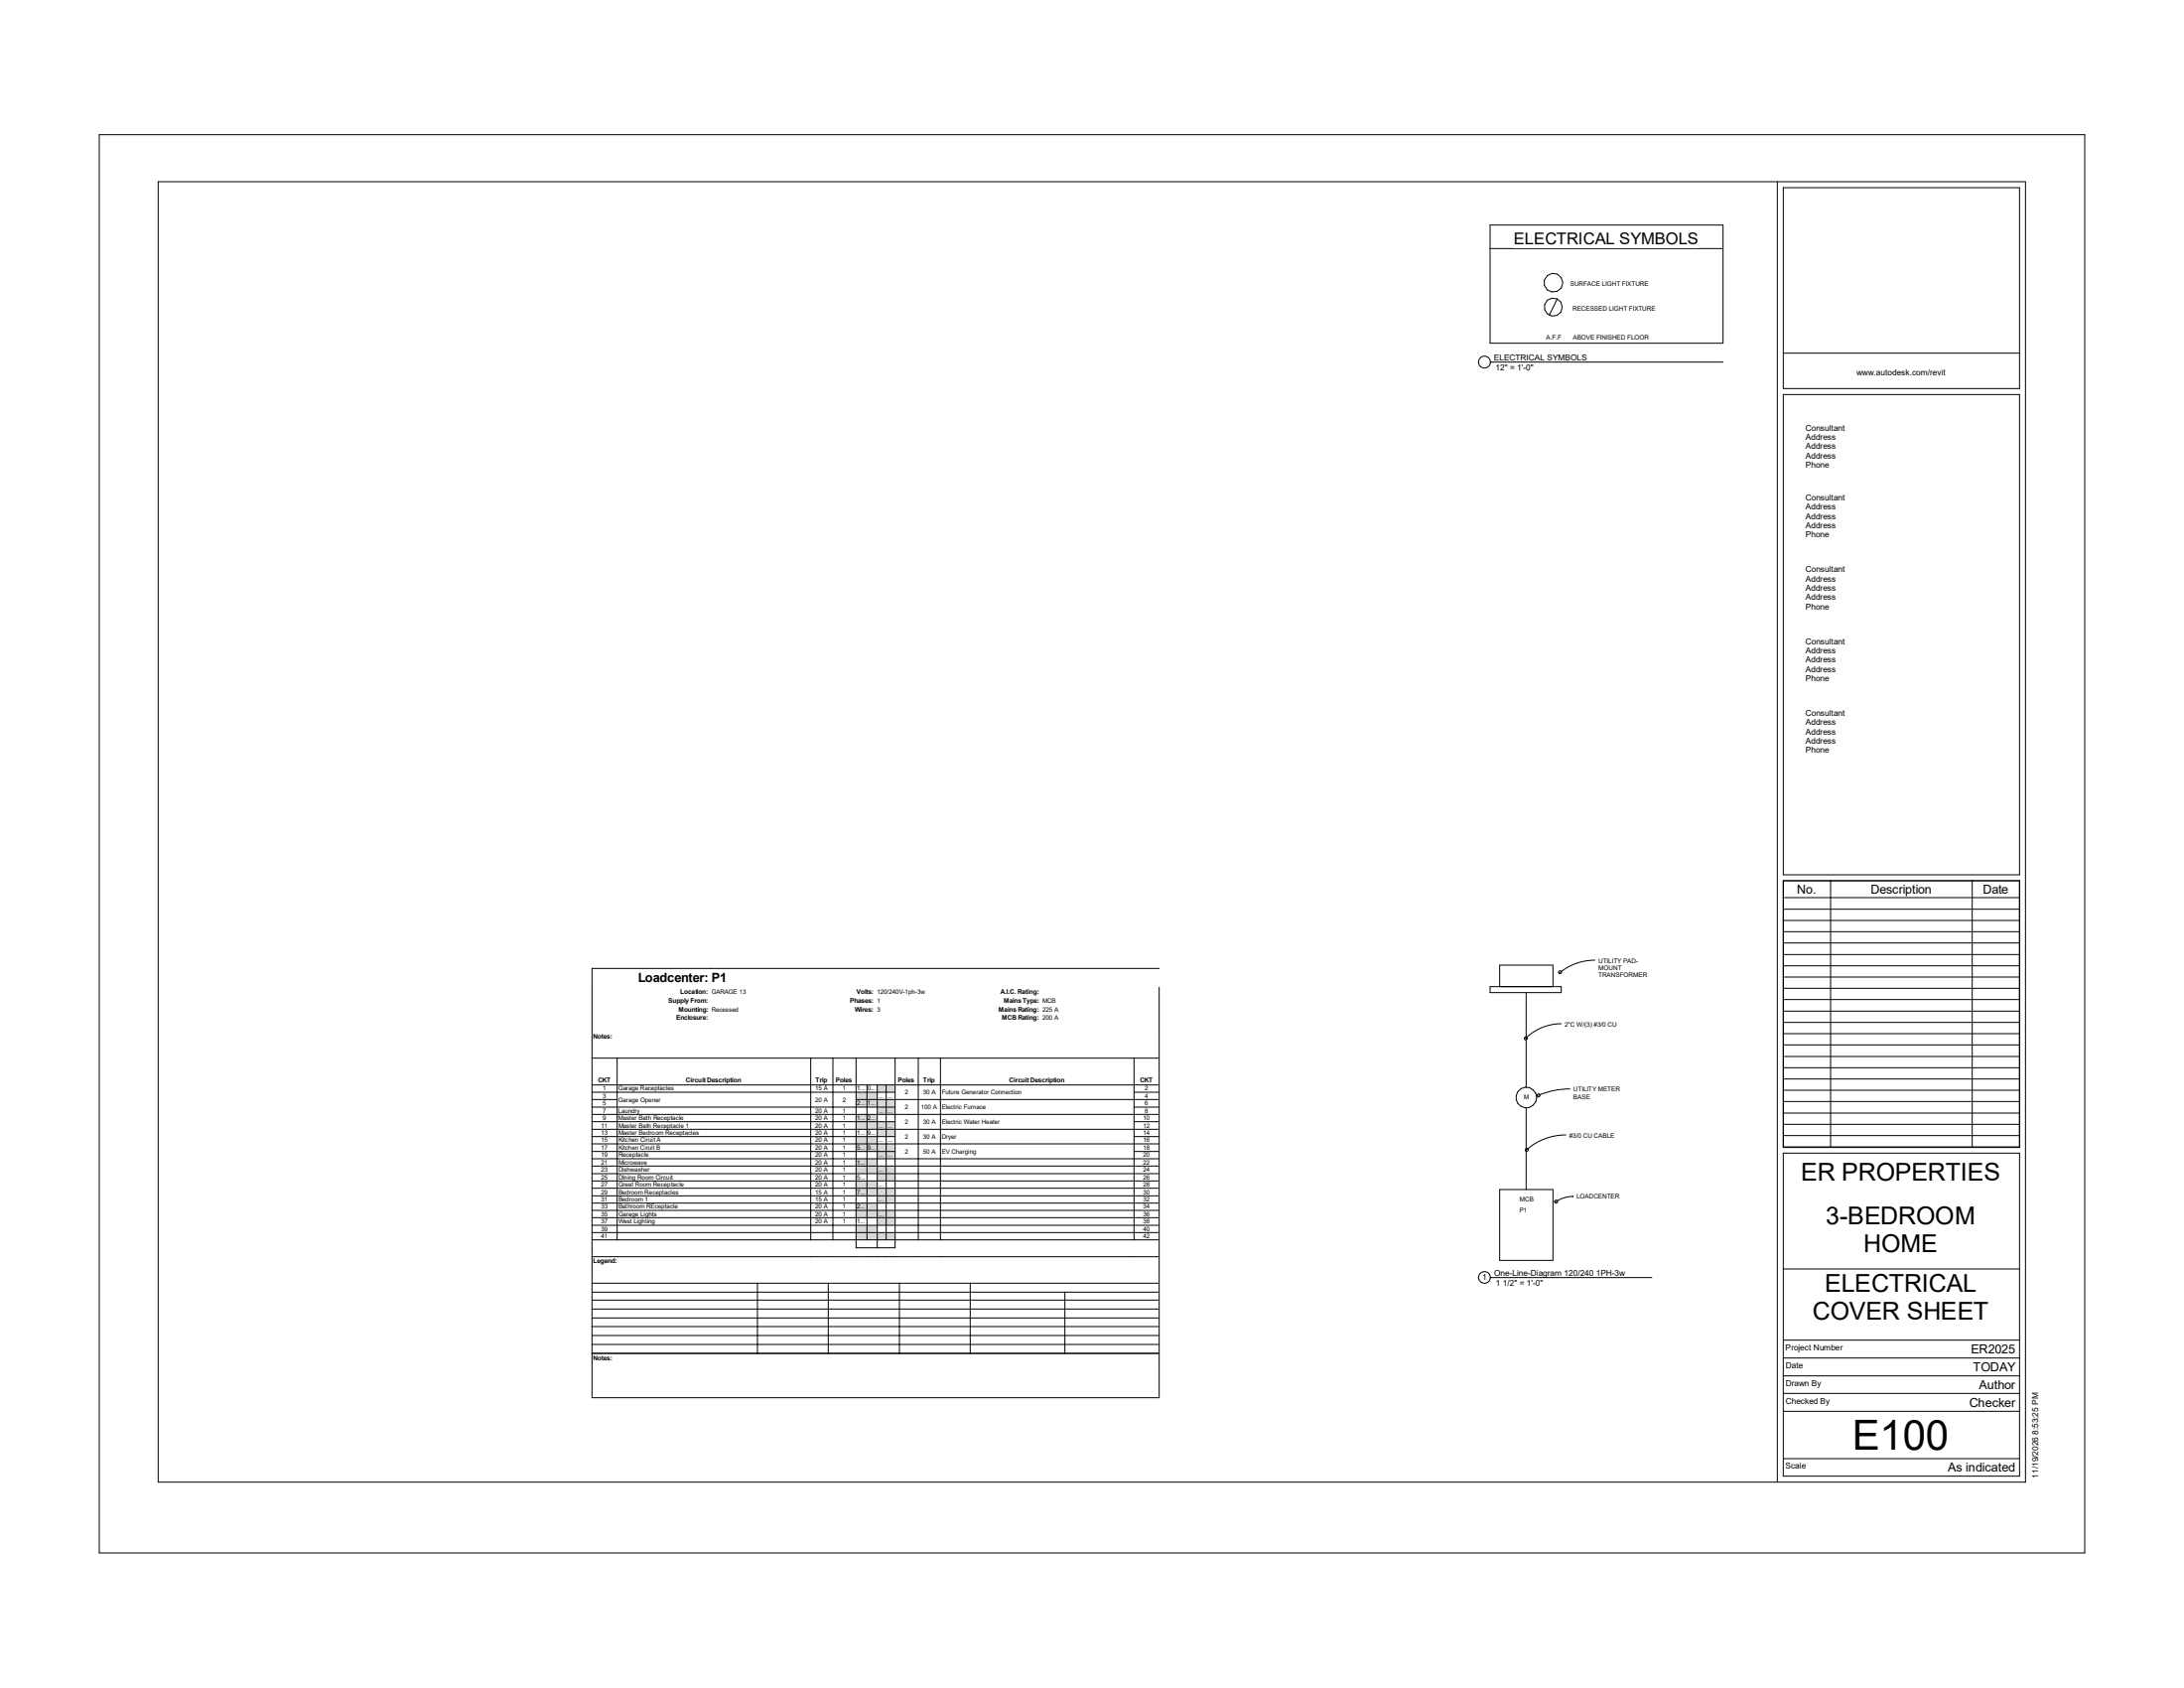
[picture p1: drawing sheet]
<svg xmlns="http://www.w3.org/2000/svg" width="279mm" height="216mm" viewBox="0 0 279 216" stroke-linecap="round" stroke-linejoin="round" font-family="sans-serif">
<g fill="none" stroke="#000" stroke-width=".13">
<path d="M190.6 28.8h29.8v15.1h-29.8zM190.6 31.8h29.8M199.2 38.2l-1 2.1M190.6 126.2h9.1v.8h-9.1zM191.9 126.2v-2.8h6.8v2.8M195.2 127v12.1M191.9 152.1h6.8v9.1h-6.8zM195.2 141.7v10.4"/>
<circle cx="198.7" cy="36.2" r="1.2"/>
<circle cx="198.7" cy="39.3" r="1.16"/>
<circle cx="195.3" cy="140.4" r="1.32"/>
</g>
<g fill="#fff">
<path d="M200.9 35.9h10v.9h-10z"/>
<path d="M201.2 39h10.6v1h-10.6z"/>
<path d="M201.2 42.7h9.7v.9h-9.7z"/>
<path d="M197.8 42.7h2v.9h-2z"/>
<path d="M193.7 29.3h23.6v2.4h-23.6z"/>
<path d="M194.4 154.3h1v.9h-1z"/>
<path d="M195 139.9h.7v.9h-.7z"/>
</g>
<g fill="none" stroke="#000" stroke-width=".13">
<path d="M204 122.8a7.1 7.1 0 0 0-4.4 1.6"/>
<circle cx="199.6" cy="124.4" r=".19"/>
</g>
<g fill="#fff">
<path d="M204.5 122.4h4.8v.9h-4.8z"/>
<path d="M209.3 122.4h.3v.9h-.3z"/>
<path d="M204.5 123.3h3.2v.9h-3.2z"/>
<path d="M204.5 124.2h6.2v.9h-6.2z"/>
</g>
<g fill="none" stroke="#000" stroke-width=".13">
<path d="M200.8 139.3h-1.2l-1.1 .2-1.7 .6"/>
<circle cx="196.8" cy="140.1" r=".19"/>
</g>
<g fill="#fff">
<path d="M201.3 138.9h6.2v.9h-6.2z"/>
<path d="M201.3 139.8h2.2v.9h-2.2z"/>
</g>
<g fill="none" stroke="#000" stroke-width=".13">
<path d="M201.2 153a3.8 3.8 0 0 0-2.1 .7"/>
<circle cx="199.1" cy="153.7" r=".19"/>
</g>
<path d="M201.7 152.6h5.5v.9h-5.5z" fill="#fff"/>
<g fill="none" stroke="#000" stroke-width=".13">
<path d="M200.3 145.2a7.6 7.6 0 0 0-5 1.8"/>
<circle cx="195.3" cy="147.1" r=".19"/>
</g>
<path d="M200.8 144.7h5.8v1h-5.8z" fill="#fff"/>
<g fill="none" stroke="#000" stroke-width=".13">
<path d="M199.7 130.9a6.5 6.5 0 0 0-4.5 1.9"/>
<circle cx="195.2" cy="132.8" r=".19"/>
</g>
<g fill="#fff">
<path d="M200.2 130.5h6.7v.9h-6.7z"/>
<path d="M194.4 153h1.8v.9h-1.8z"/>
</g>
<g fill="none" stroke="#000" stroke-width=".13">
<path d="M12.7 17.2h254v181.4h-254zM20.2 23.2h238.9v166.4h-238.9zM227.4 23.2v166.4M228.1 24h30.3v25.7h-30.3zM228.1 45.2h30.3M228.1 50.5h30.3v61.4h-30.3zM228.1 112.6h30.3v34.2h-30.3zM228.1 147.5h30.3v41.3h-30.3zM228.1 171.4h30.3M228.1 173.7h30.3M228.1 176h30.3M228.1 178.2h30.3"/>
<path d="M228.1 162.3h30.3M228.1 180.5h30.3M228.1 186.6h30.3"/>
</g>
<g fill="#fff">
<path d="M237.5 47.1h11.4v1.2h-11.4z"/>
<path d="M228.4 186.9h2.7v1.1h-2.7z"/>
<path d="M228.4 174h2.2v1.2h-2.2z"/>
<path d="M228.4 176.3h4.6v1.2h-4.6z"/>
<path d="M228.4 178.6h5.7v1.1h-5.7z"/>
<path d="M228.4 171.7h7.4v1.2h-7.4z"/>
<path d="M231 54.1h5.3v1.2h-5.3z"/>
<path d="M231 55.3h3.9v1.2h-3.9z"/>
<path d="M231 56.5h3.9v1.2h-3.9z"/>
<path d="M231 57.7h3.9v1.1h-3.9z"/>
<path d="M231 58.8h3.1v1.2h-3.1z"/>
<path d="M231 63h5.3v1.2h-5.3z"/>
<path d="M231 64.2h3.9v1.2h-3.9z"/>
<path d="M231 65.4h3.9v1.2h-3.9z"/>
<path d="M231 66.6h3.9v1.2h-3.9z"/>
<path d="M231 67.8h3.1v1.2h-3.1z"/>
<path d="M231 72.2h5.3v1.2h-5.3z"/>
<path d="M231 73.4h3.9v1.2h-3.9z"/>
<path d="M231 74.6h3.9v1.2h-3.9z"/>
<path d="M231 75.8h3.9v1.2h-3.9z"/>
<path d="M231 77h3.1v1.1h-3.1z"/>
<path d="M231 81.4h5.3v1.2h-5.3z"/>
<path d="M231 82.6h3.9v1.2h-3.9z"/>
<path d="M231 83.8h3.9v1.2h-3.9z"/>
<path d="M231 85h3.9v1.1h-3.9z"/>
<path d="M231 86.1h3.1v1.2h-3.1z"/>
<path d="M231 90.6h5.3v1.2h-5.3z"/>
<path d="M231 91.8h3.9v1.2h-3.9z"/>
<path d="M231 93h3.9v1.1h-3.9z"/>
<path d="M231 94.1h3.9v1.2h-3.9z"/>
<path d="M231 95.3h3.1v1.2h-3.1z"/>
<path d="M259.7 178.1h1.3v11h-1.3z"/>
</g>
<g fill="none" stroke="#000" stroke-width=".13">
<path d="M190.6 46.3h29.8M228.1 112.6h30.3v34.1h-30.3zM228.1 119.2h30.3M228.1 117.7h30.3M228.1 116.3h30.3M228.1 114.8h30.3M234.2 112.6v34.1M252.3 112.6v34.1M228.1 139.4h30.3M228.1 138h30.3M228.1 136.6h30.3M228.1 135.1h30.3"/>
<path d="M228.1 133.6h30.3M228.1 132.2h30.3M228.1 130.8h30.3M228.1 129.3h30.3M228.1 127.8h30.3M228.1 126.4h30.3M228.1 125h30.3M228.1 123.5h30.3M228.1 122.1h30.3M228.1 120.6h30.3M228.1 145.2h30.3M228.1 143.8h30.3"/>
<path d="M228.1 142.4h30.3M228.1 140.9h30.3M190.6 163.4h20.7"/>
<circle cx="189.9" cy="46.3" r=".76"/>
<circle cx="189.9" cy="163.4" r=".75"/>
</g>
<g fill="#d8d8d8">
<path d="M112.2 138.8h2.3v.9h-2.3z" fill-rule="evenodd"/>
<path d="M109.5 139.7h2.7v1.9h-2.7z" fill-rule="evenodd"/>
<path d="M112.2 140.6h2.3v1.9h-2.3z" fill-rule="evenodd"/>
<path d="M109.5 142.5h2.7v1.9h-2.7z" fill-rule="evenodd"/>
<path d="M112.2 143.5h2.3v1.9h-2.3z" fill-rule="evenodd"/>
<path d="M109.5 145.4h2.7v1.9h-2.7z" fill-rule="evenodd"/>
<path d="M112.2 146.3h2.3v1.9h-2.3z" fill-rule="evenodd"/>
<path d="M109.5 148.2h2.7v1.9h-2.7z" fill-rule="evenodd"/>
<path d="M112.2 149.1h2.3v1.9h-2.3z" fill-rule="evenodd"/>
<path d="M109.5 151h2.7v2h-2.7z" fill-rule="evenodd"/>
<path d="M112.2 152h2.3v1.9h-2.3z" fill-rule="evenodd"/>
<path d="M109.5 153.9h2.7v1.8h-2.7z" fill-rule="evenodd"/>
<path d="M112.2 154.8h2.3v1.9h-2.3z" fill-rule="evenodd"/>
<path d="M109.5 156.7h2.7v1.9h-2.7z" fill-rule="evenodd"/>
<path d="M112.2 157.6h2.3v1h-2.3z" fill-rule="evenodd"/>
</g>
<g fill="none" stroke="#000" stroke-width=".13">
<path d="M75.7 139.7h38.8M75.7 138.8h72.6M75.7 135.3h72.6M79 135.3v23.3M103.7 135.3v23.3M106.6 135.3v23.3M109.5 135.3v24.3h5v-24.3M110.9 138.8v19.8M112.2 138.8v20.8M113.4 138.8v19.8M117.5 135.3v23.3M120.3 135.3v23.3"/>
<path d="M145.1 135.3v23.3M145.1 139.7h3.2M148.3 123.9h-72.6v54.9h72.6v-52.5M75.7 158.6h72.6M75.7 157.6h72.6M75.7 156.7h72.6M75.7 155.7h72.6M75.7 154.8h72.6M75.7 153.9h72.6M75.7 153h72.6M75.7 152h72.6M75.7 151h72.6"/>
<path d="M75.7 150.1h72.6M75.7 149.1h72.6M75.7 148.2h72.6M75.7 147.3h38.8M75.7 146.3h72.6M75.7 145.4h38.8M75.7 144.4h72.6M75.7 143.5h38.8M75.7 142.5h72.6M75.7 141.6h38.8M75.7 140.6h3.3M109.5 140.6h38.8"/>
<path d="M145.1 147.3h3.2M145.1 145.4h3.2M145.1 143.5h3.2M145.1 141.6h3.2M75.7 173.1h72.6M75.7 172h72.6M75.7 170.8h72.6M75.7 169.7h72.6M75.7 168.6h72.6M75.7 167.4h72.6M75.7 166.3h72.6M75.7 165.3h72.6"/>
<path d="M75.7 164.1h72.6M75.7 160.7h72.6M96.9 164.1v9M106 164.1v9M115.1 164.1v9M124.1 164.1v9M136.2 165.3v7.8"/>
</g>
<text font-size="5.3" x="236.9" y="185.4">E100</text>
<g font-size="3.2">
<text x="230.4" y="151">ER PROPERTIES</text>
<text x="233.6" y="156.6">3-BEDROOM</text>
<text x="238.4" y="160.1">HOME</text>
<text x="233.4" y="165.2">ELECTRICAL</text>
<text x="231.9" y="168.7">COVER SHEET</text>
</g>
<text font-size="2.1" x="193.7" y="31.2">ELECTRICAL SYMBOLS</text>
<g font-size="1.6">
<text x="229.9" y="114.3">No.</text>
<text x="239.3" y="114.3">Description</text>
<text x="253.7" y="114.3">Date</text>
<text x="81.6" y="125.6">Loadcenter: P1</text>
<text x="252.1" y="173.1">ER2025</text>
<text x="251.9" y="179.9">Checker</text>
<text x="252.4" y="175.4">TODAY</text>
<text x="253.2" y="177.6">Author</text>
<text x="249.2" y="188.2">As indicated</text>
</g>
<g font-size="1.1">
<text x="191.1" y="46.1">ELECTRICAL SYMBOLS</text>
<text x="191.3" y="47.4">12&quot; = 1'-0&quot;</text>
<text x="237.5" y="48">www.autodesk.com/revit</text>
<text x="231" y="55.1">Consultant</text>
<text x="231" y="56.3">Address</text>
<text x="231" y="57.4">Address</text>
<text x="231" y="58.6">Address</text>
<text x="231" y="59.8">Phone</text>
<text x="231" y="64">Consultant</text>
<text x="231" y="65.2">Address</text>
<text x="231" y="66.4">Address</text>
<text x="231" y="67.6">Address</text>
<text x="231" y="68.7">Phone</text>
<text x="231" y="73.2">Consultant</text>
<text x="231" y="74.4">Address</text>
<text x="231" y="75.6">Address</text>
<text x="231" y="76.7">Address</text>
<text x="231" y="77.9">Phone</text>
<text x="231" y="82.4">Consultant</text>
<text x="231" y="83.6">Address</text>
<text x="231" y="84.8">Address</text>
<text x="231" y="85.9">Address</text>
<text x="231" y="87.1">Phone</text>
<text x="231" y="91.6">Consultant</text>
<text x="231" y="92.8">Address</text>
<text x="231" y="93.9">Address</text>
<text x="231" y="95.1">Address</text>
<text x="231" y="96.3">Phone</text>
<text x="189.6" y="163.7">1</text>
<text x="191.1" y="163.2">One-Line-Diagram 120/240 1PH-3w</text>
<text x="191.4" y="164.5">1 1/2&quot; = 1'-0&quot;</text>
<text x="228.4" y="172.7">Project Number</text>
<text x="228.4" y="179.5">Checked By</text>
<text x="228.4" y="175">Date</text>
<text x="228.4" y="177.2">Drawn By</text>
<text x="228.4" y="187.8">Scale</text>
<text x="260.7" y="189.1" transform="rotate(-90 260.7 189.1)">11/19/2026 8:53:25 PM</text>
</g>
<g font-size=".8">
<text x="200.9" y="36.6">SURFACE LIGHT FIXTURE</text>
<text x="201.2" y="39.8">RECESSED LIGHT FIXTURE</text>
<text x="197.8" y="43.5">A.F.F</text>
<text x="201.2" y="43.5">ABOVE FINISHED FLOOR</text>
<text x="204.5" y="123.1">UTILITY PAD-</text>
<text x="204.5" y="124.1">MOUNT</text>
<text x="204.5" y="125">TRANSFORMER</text>
<text x="85.5" y="128.3">Supply From:</text>
<text x="86.5" y="130.4">Enclosure:</text>
<text x="86.8" y="129.4">Mounting: Recessed</text>
<text x="87" y="127.1">Location: GARAGE 13</text>
<text x="108.8" y="128.3">Phases: 1</text>
<text x="109.4" y="129.4">Wires: 3</text>
<text x="109.6" y="127.1">Volts: 120/240V-1ph-3w</text>
<text x="127.8" y="129.4">Mains Rating: 225 A</text>
<text x="128" y="127.1">A.I.C. Rating:</text>
<text x="128.2" y="130.4">MCB Rating: 200 A</text>
<text x="128.4" y="128.3">Mains Type: MCB</text>
<text x="200.2" y="131.3">2&quot;C W/(3) #3/0 CU</text>
<text x="75.9" y="132.8">Notes:</text>
<text x="76.5" y="138.5">CKT</text>
<text x="77.1" y="143.3">9</text>
<text x="77.1" y="142.3">7</text>
<text x="77.1" y="141.4">5</text>
<text x="77.1" y="140.4">3</text>
<text x="77.1" y="139.5">1</text>
<text x="79.1" y="143.3">Master Bath Receptacle</text>
<text x="79.1" y="142.3">Laundry</text>
<text x="79.1" y="139.5">Garage Receptacles</text>
<text x="79.1" y="140.9">Garage Opener</text>
<text x="87.8" y="138.5">Circuit Description</text>
<text x="104.3" y="143.3">20 A</text>
<text x="104.3" y="142.3">20 A</text>
<text x="104.3" y="139.5">15 A</text>
<text x="104.3" y="140.9">20 A</text>
<text x="104.3" y="138.5">Trip</text>
<text x="106.9" y="138.5">Poles</text>
<text x="107.8" y="143.3">1</text>
<text x="107.8" y="142.3">1</text>
<text x="107.8" y="139.5">1</text>
<text x="107.8" y="140.9">2</text>
<text x="109.6" y="141.4">2... 1...</text>
<text x="109.6" y="143.3">1... 2...</text>
<text x="109.6" y="139.5">1... 0...</text>
<text x="112.4" y="140.4">... ...</text>
<text x="112.4" y="142.3">... ...</text>
<text x="114.9" y="138.5">Poles</text>
<text x="115.8" y="143.7">2</text>
<text x="115.8" y="141.9">2</text>
<text x="115.8" y="139.9">2</text>
<text x="117.9" y="141.9">100 A</text>
<text x="118.1" y="138.5">Trip</text>
<text x="118.1" y="143.7">30 A</text>
<text x="118.1" y="139.9">30 A</text>
<text x="120.5" y="143.7">Electric Water Heater</text>
<text x="120.5" y="141.9">Electric Furnace</text>
<text x="120.5" y="139.9">Future Generator Connection</text>
<text x="129.1" y="138.5">Circuit Description</text>
<text x="145.9" y="138.5">CKT</text>
<text x="146.3" y="143.3">10</text>
<text x="146.5" y="140.4">4</text>
<text x="146.5" y="142.3">8</text>
<text x="146.5" y="141.4">6</text>
<text x="146.5" y="139.5">2</text>
<text x="195" y="140.6">M</text>
<text x="201.3" y="139.6">UTILITY METER</text>
<text x="201.3" y="140.5">BASE</text>
<text x="76.9" y="149.9">23</text>
<text x="76.9" y="148.9">21</text>
<text x="76.9" y="148">19</text>
<text x="76.9" y="147.1">17</text>
<text x="76.9" y="146.1">15</text>
<text x="76.9" y="145.2">13</text>
<text x="76.9" y="144.2">11</text>
<text x="79.1" y="149.9">Dishwasher</text>
<text x="79.1" y="148.9">Microwave</text>
<text x="79.1" y="148">Receptacle</text>
<text x="79.1" y="147.1">Kitchen Ciruit B</text>
<text x="79.1" y="146.1">Kitchen Ciruit A</text>
<text x="79.1" y="145.2">Master Bedroom Receptacles</text>
<text x="79.1" y="144.2">Master Bath Receptacle 1</text>
<text x="104.3" y="147.1">20 A</text>
<text x="104.3" y="146.1">20 A</text>
<text x="104.3" y="149.9">20 A</text>
<text x="104.3" y="148.9">20 A</text>
<text x="104.3" y="148">20 A</text>
<text x="104.3" y="145.2">20 A</text>
<text x="104.3" y="144.2">20 A</text>
<text x="107.8" y="149.9">1</text>
<text x="107.8" y="148.9">1</text>
<text x="107.8" y="148">1</text>
<text x="107.8" y="147.1">1</text>
<text x="107.8" y="146.1">1</text>
<text x="107.8" y="145.2">1</text>
<text x="107.8" y="144.2">1</text>
<text x="109.6" y="147.1">5... 9...</text>
<text x="109.6" y="148.9">1...</text>
<text x="109.6" y="145.2">1... 9...</text>
<text x="112.4" y="149.9">...</text>
<text x="112.4" y="148">... ...</text>
<text x="112.4" y="146.1">... ...</text>
<text x="112.4" y="144.2">... ...</text>
<text x="115.8" y="147.5">2</text>
<text x="115.8" y="145.6">2</text>
<text x="118.1" y="147.5">50 A</text>
<text x="118.1" y="145.6">30 A</text>
<text x="120.5" y="147.5">EV Charging</text>
<text x="120.5" y="145.6">Dryer</text>
<text x="146.3" y="149.9">24</text>
<text x="146.3" y="148.9">22</text>
<text x="146.3" y="148">20</text>
<text x="146.3" y="146.1">16</text>
<text x="146.3" y="144.2">12</text>
<text x="146.3" y="147.1">18</text>
<text x="146.3" y="145.2">14</text>
<text x="200.8" y="145.5">#3/0 CU CABLE</text>
<text x="76.9" y="155.5">35</text>
<text x="76.9" y="154.6">33</text>
<text x="76.9" y="153.7">31</text>
<text x="76.9" y="152.7">29</text>
<text x="76.9" y="151.8">27</text>
<text x="76.9" y="150.8">25</text>
<text x="79.1" y="155.5">Garage Lights</text>
<text x="79.1" y="154.6">Bathroom REceptacle</text>
<text x="79.1" y="153.7">Bedroom 1</text>
<text x="79.1" y="152.7">Bedroom Receptacles</text>
<text x="79.1" y="151.8">Great Room Receptacle</text>
<text x="79.1" y="150.8">DIning Room Circuit</text>
<text x="104.3" y="154.6">20 A</text>
<text x="104.3" y="150.8">20 A</text>
<text x="104.3" y="155.5">20 A</text>
<text x="104.3" y="153.7">15 A</text>
<text x="104.3" y="152.7">15 A</text>
<text x="104.3" y="151.8">20 A</text>
<text x="107.8" y="155.5">1</text>
<text x="107.8" y="154.6">1</text>
<text x="107.8" y="153.7">1</text>
<text x="107.8" y="152.7">1</text>
<text x="107.8" y="151.8">1</text>
<text x="107.8" y="150.8">1</text>
<text x="109.6" y="154.6">2...</text>
<text x="109.6" y="150.8">5...</text>
<text x="109.6" y="152.7">7...</text>
<text x="112.4" y="155.5">...</text>
<text x="112.4" y="153.7">...</text>
<text x="112.4" y="151.8">...</text>
<text x="146.3" y="155.5">36</text>
<text x="146.3" y="154.6">34</text>
<text x="146.3" y="153.7">32</text>
<text x="146.3" y="152.7">30</text>
<text x="146.3" y="151.8">28</text>
<text x="146.3" y="150.8">26</text>
<text x="194.4" y="153.7">MCB</text>
<text x="194.4" y="155.1">P1</text>
<text x="201.7" y="153.3">LOADCENTER</text>
<text x="75.9" y="161.6">Legend:</text>
<text x="76.9" y="158.4">41</text>
<text x="76.9" y="157.4">39</text>
<text x="76.9" y="156.5">37</text>
<text x="79.1" y="156.5">West Lighting</text>
<text x="104.3" y="156.5">20 A</text>
<text x="107.8" y="156.5">1</text>
<text x="109.6" y="156.5">1...</text>
<text x="146.3" y="158.4">42</text>
<text x="146.3" y="157.4">40</text>
<text x="146.3" y="156.5">38</text>
<text x="75.9" y="173.9">Notes:</text>
</g>
</svg>
